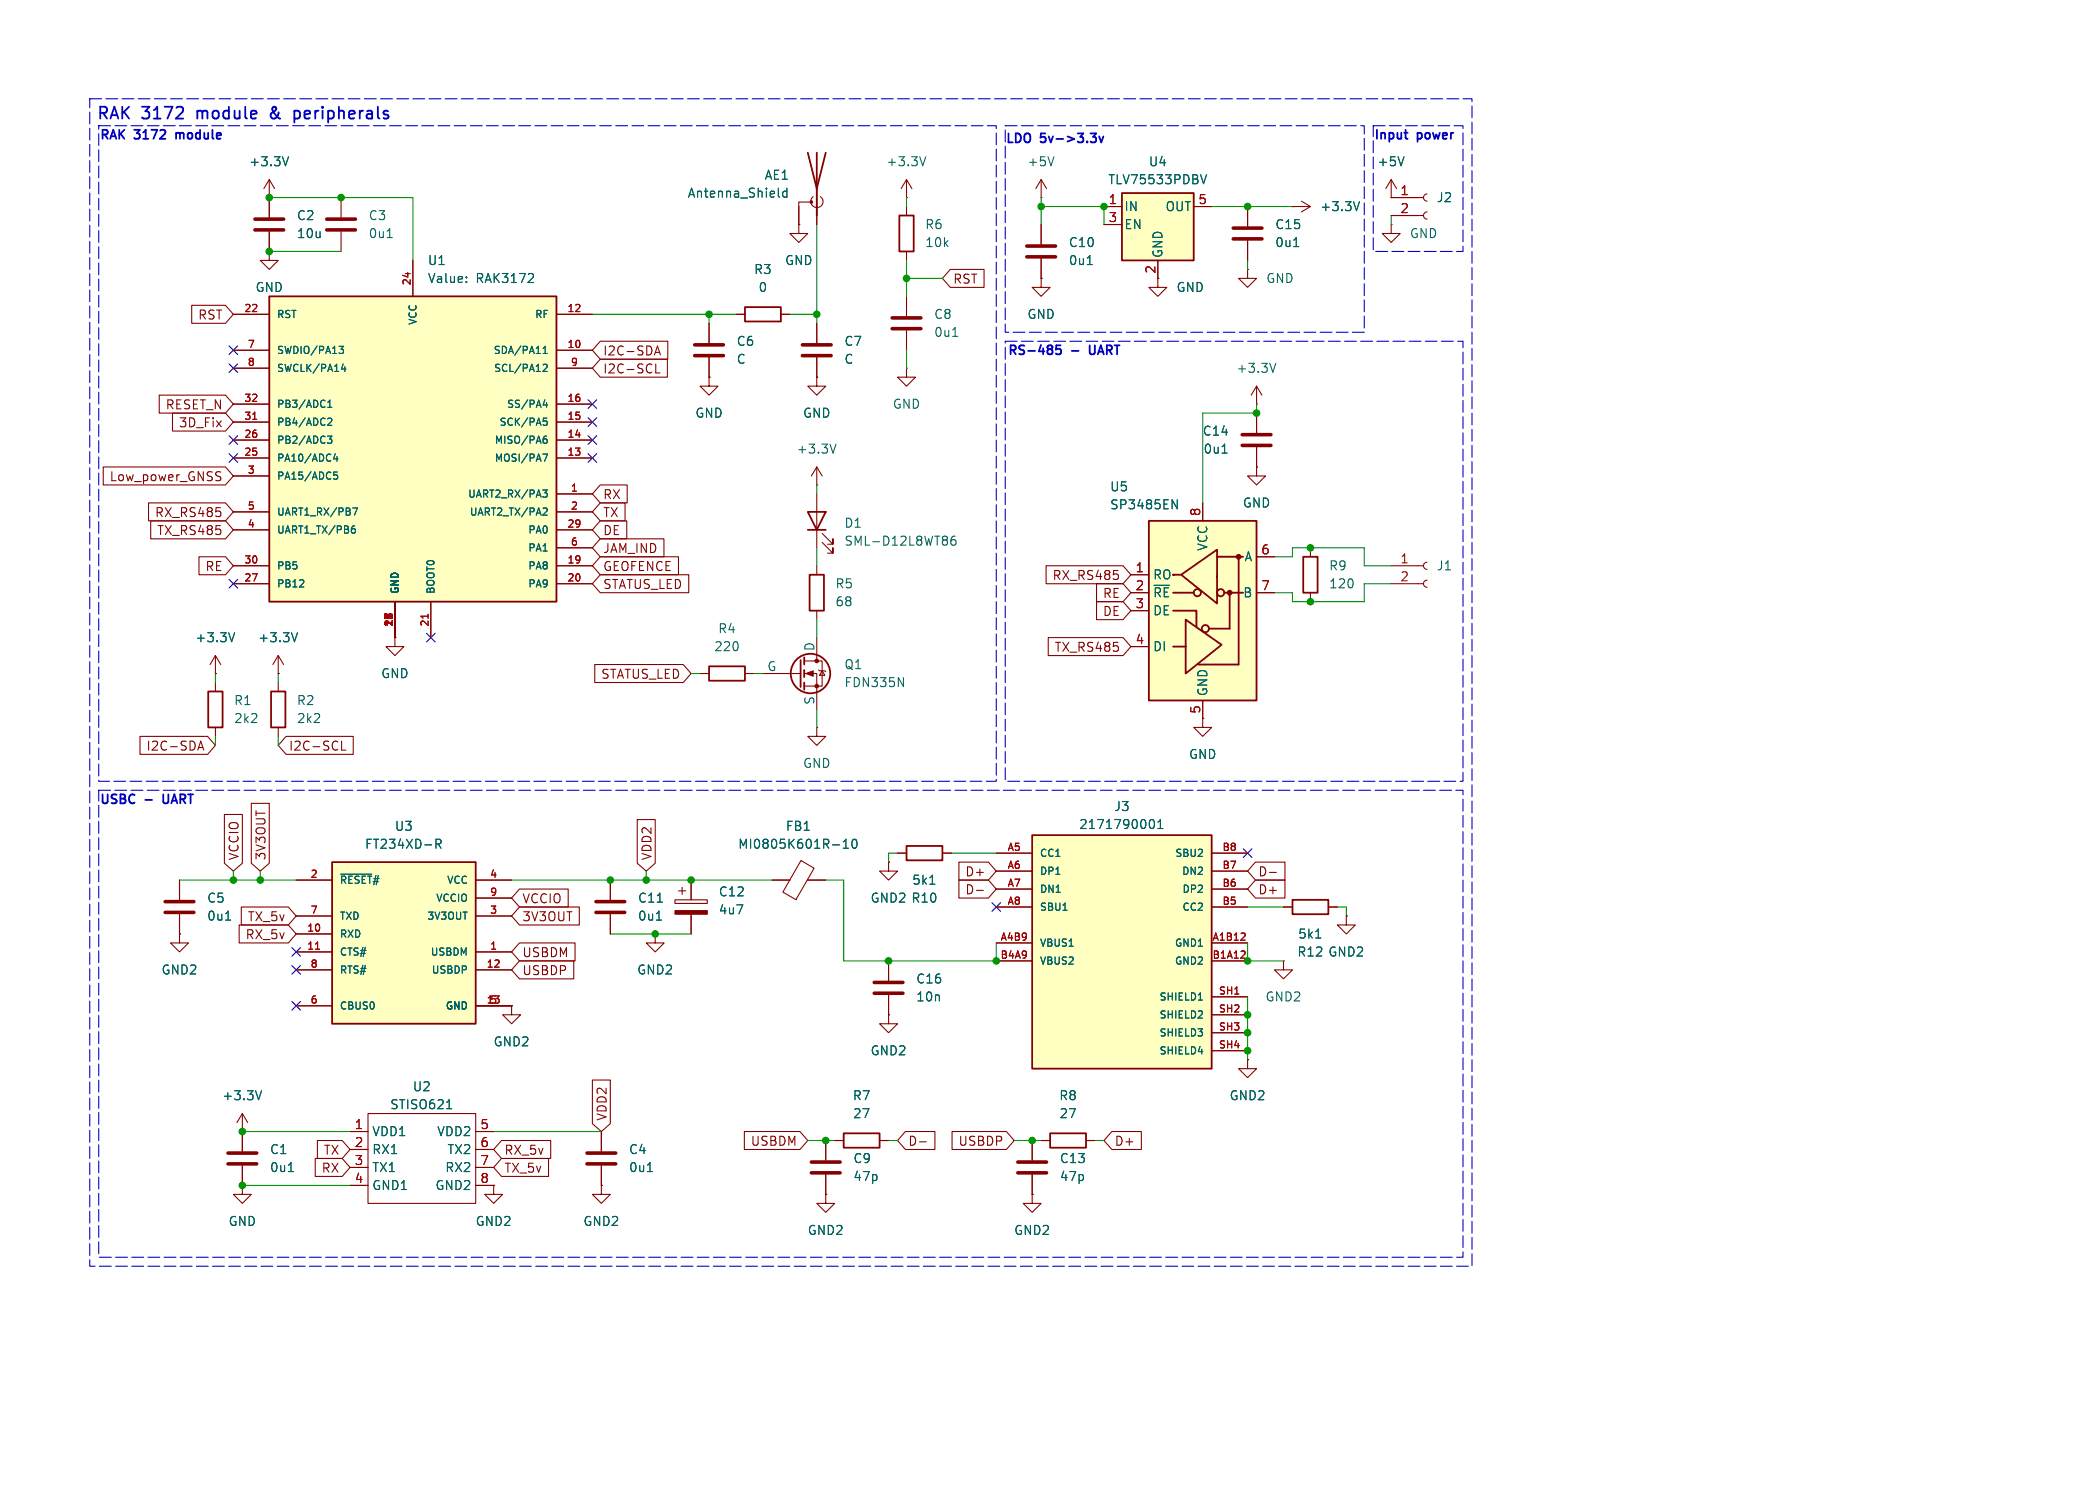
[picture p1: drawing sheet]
<svg xmlns="http://www.w3.org/2000/svg" width="297mm" height="210mm" viewBox="0 0 297 210" stroke-linecap="round" stroke-linejoin="round" font-family="sans-serif">
<g fill="none" stroke="#840000" stroke-width=".15">
<path d="M163.8 39.4v1.2h1.3l-1.3 1.3-1.2-1.3h1.2M176.5 38.1v1.3h1.3l-1.3 1.2-1.2-1.2h1.2M176.5 38.1h.1M176.5 29.2v2.8M176.5 34v2.8M182.9 29.2h.1M182.9 29.2h2.5M184.1 28.4l1.3 .8M185.4 29.2l-1.3 .8M196.8 27.9h.1M196.8 31.8v1.2h1.3l-1.3 1.3-1.2-1.3h1.2M196.8 31.8h.1"/>
<path d="M196.8 25.4l.8 1.3M196.8 25.4v2.5M196.8 25.4l-.7 1.3M196.8 30.5h4.6M196.8 27.9h4.6M201.9 30a.51 .51 0 0 0-.5 .5 .51 .51 0 0 0 .5 .5M201.9 27.4a.51 .51 0 0 0-.5 .5 .51 .51 0 0 0 .5 .5M95.5 127.3h4.6v.5h-4.6zM96 126h1M96.5 125.5v1M97.8 124.5v2.8M97.8 129.3v2.8"/>
<path d="M109.2 124.5h2.6M113.3 121.7l1.9 1.1-2.6 4.4-1.8-1zM114.2 124.5h2.6M125.7 121.9v1.3h1.3l-1.3 1.3-1.2-1.3h1.2M125.7 121.9h.1M116.8 161.3v2.8M116.8 166.1v2.8M118.1 161.3h1.3M124.5 161.3h1.2"/>
</g>
<path d="M174.5 33.8h4.1M174.5 32.3h4.1M114.8 165.9h4.1M114.8 164.3h4.1" fill="none" stroke="#840000" stroke-width=".51"/>
<path d="M183.1 34.9h.7M192.4 28.5l-.5 1.3M198.7 22.2l-.5 1.2M117.8 119.5h1M119.3 120h.8M119.3 119.1l.4-.4v1.3M120.7 118.8l.1-.1a.69 .69 0 0 1 .3 1.1l-.1 .2a.69 .69 0 0 1-.3-1.2z" fill="none" stroke="#006464" stroke-width=".15"/>
<path d="M95.5 128.8h4.6v.5h-4.6z" fill="#840000" stroke="#840000" stroke-width=".15"/>
<path d="M119.4 160.3h5.1v2h-5.1z" fill="none" stroke="#840000" stroke-width=".25"/>
<path d="M158.7 27.3h10.2v9.5h-10.2z" fill="#ffffc2"/>
<path d="M158.7 27.3h10.2v9.5h-10.2z" fill="none" stroke="#840000" stroke-width=".25"/>
<g fill="none" stroke="#840000" stroke-width=".15">
<path d="M147.3 39.4v1.2h1.3l-1.3 1.3-1.3-1.3h1.3M147.3 39.4h.1M147.3 27.9h.1M147.3 25.4l.8 1.3M147.3 25.4v2.5M147.3 31.8v2.7M147.3 36.6v2.8M147.3 25.4l-.7 1.3M156.2 29.2h2.5M156.2 31.8h2.5M163.8 36.8v2.6M168.9 29.2h2.5"/>
<path d="M177.8 58.4v2.8M177.8 66v1.3h1.3l-1.3 1.3-1.3-1.3h1.3M177.8 66h.1M177.8 63.2v2.8M115.6 102.9v1.2h1.2l-1.2 1.3-1.3-1.3h1.3M115.6 102.9h.1M92.7 132.1v1.3h1.3l-1.3 1.2-1.3-1.2h1.3M92.7 132.1h.1M125.7 135.9v2.8M125.7 143.5v1.3h1.3l-1.3 1.3-1.2-1.3h1.2M125.7 143.5h.1M125.7 140.7v2.8"/>
</g>
<path d="M149.1 22.2l-.4 1.2M153.8 37.4h.8M169.9 24.7l.4 1.3 .4-1.3M172.9 64.1h.7" fill="none" stroke="#006464" stroke-width=".15"/>
<path d="M145.3 36.3h4.1M145.3 34.8h4.1M175.8 63h4M175.8 61.5h4M123.7 138.9h4.1M123.7 140.5h4.1" fill="none" stroke="#840000" stroke-width=".51"/>
<path d="M162.6 73.7h15.2v25.4h-15.2z" fill="#ffffc2"/>
<g fill="none" stroke="#840000" stroke-width=".25">
<path d="M162.6 73.7h15.2v25.4h-15.2zM172.2 78.7h3.7M175.3 78.7v15.3h-5.8M184.4 78.7h2v5.1h-2zM166 86.4h3.3v2.2M166 83.8h2.9M166 91.4h1.6M166.1 81.3h-.1h1M167.1 81.3l5.1-3.6v7.6zM167.8 87.6l5 3.6-5 4.1zM173.2 83.8h2.7M174 83.8v5.1h-2.9"/>
<path d="M182.9 127.3h5.1v2h-5.1zM148.6 160.3h5.1v2h-5.1z"/>
<circle cx="169.4" cy="83.8" r=".51"/>
<circle cx="170.6" cy="88.9" r=".51"/>
<circle cx="172.7" cy="83.8" r=".51"/>
</g>
<g fill="#840000" stroke="#840000" stroke-width=".25">
<circle cx="174" cy="83.8" r=".28"/>
<circle cx="175.3" cy="78.7" r=".28"/>
</g>
<g fill="none" stroke="#840000" stroke-width=".15">
<path d="M177.8 57.2h.1M177.8 54.6l-.8 1.3M177.8 54.6v2.6M177.8 54.6l.8 1.3M170.2 71.1v2.6M177.8 78.7h2.5M185.4 77.5v1.2M201.9 79.5a.51 .51 0 0 0-.5 .5 .51 .51 0 0 0 .5 .5M160 81.3h2.6M160 83.8h2.6M160 86.4h2.6M160 91.4h2.6"/>
<path d="M170.2 99.1v2.5M177.8 83.8h2.5M185.4 83.8v1.3M196.8 82.6h4.6M196.8 80h4.6M201.9 82a.51 .51 0 0 0-.5 .6 .51 .51 0 0 0 .5 .5M170.2 101.6v1.3h1.2l-1.2 1.2-1.3-1.2h1.3M170.2 101.6h.1M25.4 132.1v1.3h1.3l-1.3 1.2-1.3-1.2h1.3M25.4 132.1h.1M25.4 124.5v2.8M25.4 129.3v2.8"/>
<path d="M181.6 128.3h1.3M188 128.3h1.2M69.8 167.6v1.3h1.3l-1.3 1.3-1.2-1.3h1.2M69.8 167.6h.1M85.1 167.6v1.3h1.3l-1.3 1.3-1.3-1.3h1.3M85.1 167.6h.1M85.1 160v2.8M85.1 164.8v2.8M147.3 161.3h1.3M153.7 161.3h1.2"/>
</g>
<path d="M180.5 51.4l-.4 1.2M165.9 70.7l.7 1.3v-1.3M31.9 130.1h.7M186.2 132.7h.7M91.6 165.7h.7" fill="none" stroke="#006464" stroke-width=".15"/>
<path d="M23.4 129h4M23.4 127.5h4M83.1 164.6h4M83.1 163.1h4" fill="none" stroke="#840000" stroke-width=".51"/>
<path d="M146 118.1h25.4v33h-25.4z" fill="#ffffc2"/>
<path d="M114.3 72.4h2.5l-1.2 2.5zM114.3 74.9h2.5M146 118.1h25.4v33h-25.4z" fill="none" stroke="#840000" stroke-width=".25"/>
<g fill="none" stroke="#840000" stroke-width=".15">
<path d="M128.3 52.1v1.2h1.2l-1.2 1.3-1.3-1.3h1.3M128.3 52.1h.1M115.6 69.9v7.6M116.3 76.7l1.6 1.5v-.7v.7h-.8M116.3 75.4l1.6 1.6v-.8v.8h-.8M141 133.4h5M141 120.7h5M141 123.2h5M141 125.7h5M141 128.3h5M141 135.9h5M171.4 133.4h5.1"/>
<path d="M171.4 120.7h5.1M171.4 123.2h5.1M171.4 125.7h5.1M171.4 128.3h5.1M171.4 135.9h5.1M181.6 135.9v1.3h1.3l-1.3 1.2-1.3-1.2h1.3M181.6 135.9h.1M171.4 141h5.1M171.4 143.5h5.1M171.4 146.1h5.1M171.4 148.6h5.1M146 161.3v2.8"/>
<path d="M146 166.1v2.8"/>
</g>
<path d="M176.1 132l.1 .1-.1 .3-.5 .6h.6M176.1 134.5l.1 .2-.1 .2-.5 .6h.6" fill="none" stroke="#a90000" stroke-width=".15"/>
<path d="M135.2 75.8a.5 .5 0 0 0-.7 .6v.5l.2 .1 .3 .1 .2-.1 .1-.4-.1-.2-.4-.1-.3 .3M162.7 116.1l.2-.2a.69 .69 0 0 1 .3 1.1l-.3 .2-.2-.3M163.8 117.2h.8M163.8 116.3l.4-.4v1.3M150.4 128.7h.6M169.6 141.4h.5" fill="none" stroke="#006464" stroke-width=".15"/>
<path d="M144 165.9h4.1M144 164.3h4.1" fill="none" stroke="#840000" stroke-width=".51"/>
<path d="M47 121.9h20.3v22.9h-20.3z" fill="#ffffc2"/>
<g fill="none" stroke="#840000" stroke-width=".25">
<path d="M114.3 21.6l1.3 5.1 1.2-5.1M115.6 21.6v8.9M127.3 30.5h2v5.1h-2zM105.4 43.4h5.1v2.1h-5.1zM29.5 97.8h2v5.1h-2zM38.4 97.8h2v5.1h-2zM100.3 94.2h5.1v2.1h-5.1zM113.3 93.3v3.9M113.8 93v1M113.8 94.7v1.1M113.8 96.5v1M114.6 81.3h2v5.1h-2z"/>
<path d="M47 121.9h20.3v22.9h-20.3z"/>
<circle cx="114.7" cy="95.2" r="2.79"/>
</g>
<g fill="none" stroke="#840000" stroke-width=".15">
<path d="M38.1 27.9h.1M38.1 35.6v1.2h1.3l-1.3 1.3-1.3-1.3h1.3M38.1 35.6h.1M38.1 25.4l-.8 1.3M38.1 25.4v5.3M38.1 32.8v2.8M38.1 25.4l.8 1.3M48.3 27.9v2.8M48.3 32.8v2.8M113 31.8v1.2h-1.2l1.2 1.3 1.3-1.3h-1.3M113 31.8h.1M114.8 28.6h-1.8v3.2"/>
<path d="M115.1 27.8a.85 .85 0 0 0-.2 1.3 .85 .85 0 0 0 1.3 0 .85 .85 0 0 0-.1-1.3M115.6 26.7v5.1M128.3 27.9h.1M128.3 25.4v2.5M128.3 29.2v1.3M128.3 35.6v1.2M128.3 25.4l-.8 1.3M128.3 25.4l.7 1.3M100.3 53.3v1.3h1.3l-1.3 1.3-1.2-1.3h1.2M100.3 53.3h.1M100.3 45.7v2.8M100.3 50.5v2.8"/>
<path d="M104.1 44.5h1.3M110.5 44.5h1.3M115.6 53.3v1.3h1.2l-1.2 1.3-1.3-1.3h1.3M115.6 53.3h.1M115.6 45.7v2.8M115.6 50.5v2.8M128.3 41.9v2.8M128.3 46.7v2.8M115.6 68.6h.1M115.6 66l-.8 1.3M115.6 66v2.6M115.6 66l.7 1.3"/>
<path d="M30.5 95.3h.1M30.5 92.7v2.6M30.5 96.5v1.3M30.5 92.7l-.8 1.3M30.5 92.7l.7 1.3M39.4 95.3h.1M39.4 92.7v2.6M39.4 96.5v1.3M39.4 92.7l-.8 1.3M39.4 92.7l.7 1.3M55.9 90.2v1.2h1.2l-1.2 1.3-1.3-1.3h1.3M55.9 90.2h.1"/>
<path d="M99.1 95.3h1.2M105.4 95.3h1.3M107.9 95.3h5.4M113.8 95.3h1.8v5M113.8 93.5h2.5v3.5h-2.5M115.6 80v1.3M115.6 86.4v1.2M115.6 90.2v3.3M115.8 94.7l.2 .2h.7l.1 .1M116.3 94.9l.4 .6h-.7zM30.5 102.9v1.2M39.4 102.9v1.2"/>
<path d="M41.9 134.6h5.1M41.9 132.1h5.1M41.9 137.2h5.1M41.9 124.5h5.1M41.9 129.5h5.1M67.3 134.6h5.1M67.3 137.2h5.1M67.3 124.5h5.1M67.3 129.5h5.1M67.3 127h5.1M34.3 157.5v5.3M34.3 157.5l-.8 1.3"/>
<path d="M34.3 157.5l.8 1.3M41.9 142.2h5.1M52.1 157.5h15.2v12.7h-15.2zM67.3 142.2h5.1M72.4 142.2v1.3h1.3l-1.3 1.3-1.3-1.3h1.3M72.4 142.2h.1M176.5 149.9v1.2h1.3l-1.3 1.3-1.2-1.3h1.2M176.5 149.9h.1M34.3 167.6v1.3h1.3l-1.3 1.3-1.3-1.3h1.3M34.3 167.6h.1M34.3 160h.1M34.3 164.8v2.8"/>
<path d="M49.5 160h2.6M49.5 162.6h2.6M49.5 165.1h2.6M49.5 167.6h2.6M67.3 160h2.5M67.3 162.6h2.5M67.3 165.1h2.5M67.3 167.6h2.5"/>
</g>
<path d="M44.6 134.2h.6" fill="none" stroke="#a90000" stroke-width=".15"/>
<g fill="none" stroke="#006464" stroke-width=".15">
<path d="M40.8 22.2l-.4 1.2M54.8 33.6h.7M110.2 27.8l.1 .1M111.3 26.6v1.3M111.3 27.1l-.3-.1-.3 .3v.3l.2 .2h.4M131 22.2l-.4 1.2M134.8 47.6h.7M118.3 62.8l-.4 1.3M33.2 89.5l-.4 1.2M42.1 89.5l-.4 1.2M127.1 95.8l.7 1.3v-1.3M61.7 119.4l.6-.1 .1-.2v-.3l-.2-.1h-.5v1.3"/>
<path d="M62 119.4l.4 .6M48.2 123.6h4.4M37 154.2l-.4 1.3M63.2 156.8h.7M40.8 165.7h.7"/>
</g>
<path d="M36.1 32.5h4M36.1 31h4M46.2 32.5h4.1M46.2 31h4.1M98.3 50.3h4.1M98.3 48.8h4.1M113.5 50.3h4.1M113.5 48.8h4.1M126.2 46.5h4.1M126.2 45h4.1M32.3 164.6h4M32.3 163.1h4" fill="none" stroke="#840000" stroke-width=".51"/>
<g fill="#840000" stroke="#840000" stroke-width=".15">
<path d="M114 95.3l1.1-.4v.7z"/>
<circle cx="115.6" cy="97" r=".25"/>
<circle cx="115.6" cy="93.5" r=".25"/>
<circle cx="114.8" cy="28.6" r=".18"/>
</g>
<path d="M38.1 41.9h40.6v43.2h-40.6z" fill="#ffffc2"/>
<path d="M38.1 41.9h40.6v43.2h-40.6zM128.3 119.6h5v2.1h-5z" fill="none" stroke="#840000" stroke-width=".25"/>
<g fill="none" stroke="#840000" stroke-width=".15">
<path d="M38.1 35.6h.1M38.1 27.9h.1M38.1 27.9v2.8M38.1 32.8v2.8M58.4 36.8v5.1M113 31.8h.1M113 29.2v2.6M115.6 29.2v2.6M134.5 38.1h4.7v2.5h-4.7l-1.2-1.2zM147.3 39.4h.1M147.3 31.8v2.7M147.3 36.6v2.8"/>
<path d="M156.2 29.2h2.5M156.2 31.8h2.5M163.8 36.8v2.6M168.9 29.2h2.5M176.5 29.2v2.8M176.5 34v2.8M182.9 29.2h.1M196.8 27.9h.1M196.8 27.9h3.9M196.8 30.5h3.9M22.5 55.9h9.4l1.1 1.3-1.1 1.2h-9.4zM24.4 58.4h7.5l1.1 1.3-1.1 1.3h-7.5z"/>
<path d="M27.1 43.2h4.8l1.1 1.3-1.1 1.2h-4.8zM33 49.5h5.1M33 44.5h5.1M33 59.7h5.1M33 57.2h5.1M33 52.1h5.1M78.7 49.5h5.1M78.7 44.5h5.1M78.7 59.7h5.1M78.7 57.2h5.1M78.7 52.1h5.1M84.9 48.3h9.6v2.5h-9.6l-1.1-1.3z"/>
<path d="M84.9 50.8h9.5v2.5h-9.5l-1.1-1.2zM92.6 50.2l.4-1.3 .5 1.3M92.7 49.8h.6M92.8 51.5v1.2h.6M100.3 53.3h.1M100.3 45.7v2.8M100.3 50.5v2.8M104.1 44.5h1.3M110.5 44.5h1.3M115.6 53.3h.1M115.6 45.7v2.8M115.6 50.5v2.8"/>
<path d="M177.8 58.4v2.8M14.6 66h17.3l1.1 1.3-1.1 1.3h-17.3zM21 71.1h10.9l1.1 1.3-1.1 1.3h-10.9zM21.3 73.7h10.6l1.1 1.2-1.1 1.3h-10.6zM28.2 78.7h3.7l1.1 1.3-1.1 1.3h-3.7zM30.8 67.3l.3 .1 .1 .3-.2 .3h-.3M30.8 66.7l.4 .1M31.2 72.4v.5M33 64.8h5.1M33 62.2h5.1M33 72.4h5.1M33 74.9h5.1"/>
<path d="M33 67.3h5.1M78.7 69.9h5.1M78.7 64.8h5.1M78.7 62.2h5.1M78.7 72.4h5.1M78.7 74.9h5.1M78.7 77.5h5.1M84.9 76.2h9v2.5h-9l-1.1-1.2zM84.9 78.7h11.1v2.6h-11.1l-1.1-1.3zM84.9 71.1h3.5v2.6h-3.5l-1.1-1.3zM84.9 68.6h3.8v2.5h-3.8l-1.1-1.2zM84.9 73.7h3.8v2.5h-3.8l-1.1-1.3z"/>
<path d="M170.2 71.1v2.6M177.8 66h.1M177.8 78.7h2.5M177.8 63.2v2.8M30.5 95.3h.1M33 80h5.1M33 82.6h5.1M39.4 95.3h.1M55.9 90.2h.1M55.9 85.1v5.1M61 85.1v5.1M78.7 80h5.1"/>
<path d="M78.7 82.6h5.1M84.2 94h12.5l1.1 1.3-1.1 1.2h-12.5zM84.9 81.3h12.6v2.5h-12.6l-1.1-1.2zM148 80h10.9l1.1 1.3-1.1 1.3h-10.9zM148.3 90.2h10.6l1.1 1.2-1.1 1.3h-10.6zM155.2 82.5h3.7l1.1 1.3-1.1 1.3h-3.7zM155.2 85.1h3.7l1.1 1.3-1.1 1.2h-3.7zM158.2 81.3v.5M160 81.3h2.6M160 83.8h2.6M160 86.4h2.6M160 91.4h2.6"/>
<path d="M170.2 99.1v2.5M177.8 83.8h2.5M19.8 104.1h9.6l1.1 1.3-1.1 1.3h-9.6zM28 106.1l.4-1.3 .4 1.3M28.1 105.7h.6M31.7 115.2h2.6v6.9l-1.3 1.1-1.3-1.1zM35.6 113.6h2.5v8.5l-1.3 1.1-1.2-1.1zM40.5 104.1h9.5v2.6h-9.5l-1.1-1.3zM48.3 104.8v1.3h.6M90.2 115.9h2.5v6.2l-1.3 1.1-1.2-1.1zM170.2 101.6h.1M25.4 132.1h.1"/>
<path d="M25.4 124.5v2.8M25.4 129.3v2.8M33.8 130.8h7l1.1 1.3-1.1 1.3h-7zM34.1 128.3h6.7l1.1 1.2-1.1 1.3h-6.7zM41.9 124.5h5.1M41.9 134.6h5.1M41.9 132.1h5.1M41.9 137.2h5.1M41.9 129.5h5.1M67.3 124.5h5.1M67.3 134.6h5.1M67.3 137.2h5.1"/>
<path d="M67.3 129.5h5.1M67.3 127h5.1M73.5 133.3h7.9v2.6h-7.9l-1.1-1.3zM73.5 125.7h6.9v2.6h-6.9l-1.1-1.3zM73.5 135.9h7.7v2.5h-7.7l-1.1-1.2zM73.5 128.3h8.5v2.5h-8.5l-1.1-1.3zM86.4 124.5v2.8M86.4 129.3v2.8M92.7 132.1h.1M97.8 124.5v2.8M97.8 129.3v2.8M109.2 124.5h2.6"/>
<path d="M114.3 124.5h2.5M125.7 121.9h.1M125.7 135.9v2.8M127 120.7h1.3M133.3 120.7h1.3M135.7 124.5h4.2l1.1 1.2-1.1 1.3h-4.2zM135.7 121.9h4.2l1.1 1.3-1.1 1.3h-4.2zM138.2 125.9h.9M141 120.7h5M141 133.4h5M141 123.2h5M141 125.7h5"/>
<path d="M141 128.3h5M141 135.9h5M171.4 120.7h5.1M171.4 133.4h5.1M171.4 123.2h5.1M171.4 125.7h5.1M171.4 128.3h5.1M171.4 135.9h5.1M177.6 124.5h4.2v2.5h-4.2l-1.1-1.3zM177.6 121.9h4.2v2.6h-4.2l-1.1-1.3zM179.6 123.4h1M181.6 128.3h1.3"/>
<path d="M188 128.3h1.2M190.5 129.5v1.3h1.3l-1.3 1.3-1.3-1.3h1.3M190.5 129.5h.1M41.9 142.2h5.1M67.3 142.2h5.1M72.4 142.2h.1M83.8 152.7h2.6v6.2l-1.3 1.1-1.3-1.1zM125.7 143.5h.1M125.7 140.7v2.8M171.4 141h5.1M171.4 143.5h5.1M171.4 146.1h5.1"/>
<path d="M171.4 148.6h5.1M176.5 149.9h.1M34.3 167.6h.1M34.3 160h.1M34.3 160v2.8M34.3 164.8v2.8M44.6 163.8h3.8l1.1 1.3-1.1 1.3h-3.8zM44.9 161.3h3.5l1.1 1.3-1.1 1.2h-3.5zM49.5 160h2.6M49.5 162.6h2.6M49.5 165.1h2.6M49.5 167.6h2.6"/>
<path d="M67.3 160h2.5M67.3 162.6h2.5M67.3 165.1h2.5M67.3 167.6h2.5M69.8 167.6h.1M71 161.3h6.9v2.5h-6.9l-1.2-1.2zM71 163.8h6.6v2.6h-6.6l-1.2-1.3zM85.1 167.6h.1M85.1 160v2.8M85.1 164.8v2.8M105.3 160h7.9l1.1 1.3-1.1 1.3h-7.9zM116.8 168.9v1.3h1.3l-1.3 1.3-1.2-1.3h1.2"/>
<path d="M116.8 168.9h.1M116.8 161.3v2.8M116.8 166.1v2.8M118.1 161.3h1.3M124.5 161.3h1.2M128.1 160h4.2v2.6h-4.2l-1.1-1.3zM130.1 161.5h1M134.7 160h7.7l1.1 1.3-1.1 1.3h-7.7zM146 168.9v1.3h1.3l-1.3 1.3-1.2-1.3h1.2M146 168.9h.1M146 161.3v2.8M146 166.1v2.8"/>
<path d="M147.3 161.3h1.3M153.7 161.3h1.2M157.3 160h4.2v2.6h-4.2l-1.1-1.3z"/>
</g>
<g fill="none" stroke="#006464" stroke-width=".15">
<path d="M40.8 22.2l-.4 1.2M66 39.8v.1M66 39.2v.1M74.7 39.9h.8M75.4 38.8v.4M110.2 27.8l.1 .1M111.3 26.6v1.3M111.3 27.1l-.3-.1-.3 .3v.3l.2 .2h.4M153.8 37.4h.8M169.9 24.7l.4 1.3 .4-1.3M183.1 34.9h.7M192.4 28.5l-.5 1.3"/>
<path d="M198.7 22.2l-.5 1.2M46.4 59.2l.4-.1 .2 .3-.7 .8h.7M46.4 57.6h.6M46.4 56.9l.3-.3v1M48 49h.6l-.3 .4 .3 .1v.3l-.2 .2h-.3M48.6 51.5l-.3 .7h.6M48.8 51.9v.6M76.8 51.6l.4-.1 .2 .3-.6 .7h.6M76.8 50h.6M76.8 49.3l.3-.3v1M76.9 59.6l.3-.1 .2 .2-.1 .4h-.4M76.9 59.1h.5"/>
<path d="M77.1 56.5l-.3 .8h.7M77.3 56.9v.7M46.3 61.7h.7l-.4 .4 .3 .1v.4l-.1 .1-.4-.1M47.4 64.2l-.2 .7h.6M47.7 64.6v.6M47.7 66.8h-.5v.4l.1-.1 .4 .1 .1 .1-.1 .4-.1 .1-.4-.1M49.8 74.8h.3l.2 .2-.1 .3h-.4M49.9 71.8h.7l-.4 1.1M50.2 74.4h-.3l-.1 .2M76.8 69.3h.6l-.3 .4 .3 .1v.3l-.2 .2h-.3M76.8 64.2h.7l-.5 1M76.9 62.1h.3l.2 .2-.1 .3h-.4"/>
<path d="M77 71.8l.3 .1 .1 .2-.6 .8h.6M77.3 61.7l-.3 .1M165.9 70.7l.7 1.3v-1.3M172.9 64.1h.7M33.2 89.5l-.4 1.2M42.1 89.5l-.4 1.2M61.7 119.4l.6-.1 .1-.2v-.3l-.2-.1h-.5v1.3M62 119.4l.4 .6M117.8 119.5h1M119.3 120h.8M119.3 119.1l.4-.4v1.3M120.7 118.8l.1-.1a.69 .69 0 0 1 .3 1.1l-.1 .2a.69 .69 0 0 1-.3-1.2z"/>
<path d="M162.7 116.1l.2-.2a.69 .69 0 0 1 .3 1.1l-.3 .2-.2-.3M163.8 117.2h.8M163.8 116.3l.4-.4v1.3M31.9 130.1h.7M48.2 123.6h4.4M92.9 130.1h.7M93 127.6h.7M131.6 125h.7M150.4 128.7h.6M186.2 132.7h.7M37 154.2l-.4 1.3M63.2 156.8h.7"/>
<path d="M169.6 141.4h.5M40.8 165.7h.7M91.6 165.7h.7"/>
</g>
<path d="M35.8 59.3h.5M60.6 86.9v.5M44.6 134.2h.6M176.1 132l.1 .1-.1 .3-.5 .6h.6M176.1 134.5l.1 .2-.1 .2-.5 .6h.6" fill="none" stroke="#a90000" stroke-width=".15"/>
<path d="M84.3 129h4.1M84.3 127.5h4.1" fill="none" stroke="#840000" stroke-width=".51"/>
<path d="M41.6 15.7v1.6M41.6 16.7l.5 .1M42.1 15.7h-.5M154.3 18.9h.8l-.4 .4M154.9 19.3l.2 .3v.3l-.2 .2M155.5 19.3l.3 .8 .3-.8M198.7 18.8h.5M199.1 19.6h.1M150.1 48.8h-.6l-.1 .6 .2-.1 .4 .1 .1 .2v.4l-.2 .1h-.3l-.2-.1" fill="none" stroke="#0000c2" stroke-width=".25"/>
<path d="M12.7 14h195.6v165.1h-195.6zM14 17.8h127v92.7h-127zM142.2 17.8h50.8v29.2h-50.8zM194.3 17.8h12.7v17.8h-12.7zM142.2 48.3h64.8v62.2h-64.8zM14 111.8h193v66h-193z" fill="none" stroke="#0000c2" stroke-width=".15" stroke-dasharray="1.7 .6"/>
<g fill="none" stroke="#009600" stroke-width=".15">
<path d="M38.1 35.6h10.2M38.1 27.9h20.3v8.9M115.6 31.8v13.9M128.3 27.9v1.3M128.3 36.8v5.1M128.3 39.4h5M147.3 29.2h8.9v2.6M147.3 27.9v3.9M171.4 29.2h11.5M176.5 36.8v1.3M196.8 30.5v1.3M83.8 44.5h20.3"/>
<path d="M100.3 44.5v1.2M111.8 44.5h3.8M128.3 49.5v2.6M177.8 57.2v1.2h-7.6v12.7M115.6 68.6v1.3M115.6 77.5v2.5M180.3 78.7h2.6v-1.2h10.1v2.5h3.8M30.5 95.3v1.2M39.4 95.3v1.2M97.8 95.3h1.3M106.7 95.3h1.2M115.6 87.6v2.6"/>
<path d="M196.8 82.6h-3.8v2.5h-10.1v-1.3h-2.6M30.5 104.1v1.3M39.4 104.1v1.3M115.6 100.3v2.6M25.4 124.5h16.5M33 123.2v1.3M36.8 123.2v1.3M72.4 124.5h36.8M86.4 132.1h11.4M91.4 123.2v1.3M116.8 124.5h2.6v11.4h21.6v-2.5M127 120.7h-1.3v1.2"/>
<path d="M134.6 120.7h6.4M176.5 133.4v2.5h5.1M176.5 128.3h5.1M189.2 128.3h1.3v1.2M176.5 141v8.9M34.3 167.6h15.2M34.3 160h15.2M69.8 160h15.3M114.3 161.3h3.8M125.7 161.3h1.3M143.5 161.3h3.8M154.9 161.3h1.3"/>
</g>
<g fill="none" stroke="#000084" stroke-width=".15">
<path d="M32.4 48.9l1.2 1.2M32.4 51.5l1.2 1.2M33.6 48.9l-1.2 1.2M33.6 51.5l-1.2 1.2M83.2 56.5l1.2 1.3M83.2 59.1l1.2 1.2M84.4 56.5l-1.2 1.3M84.4 59.1l-1.2 1.2M32.4 64.2l1.2 1.2M32.4 61.6l1.2 1.2M33.6 64.2l-1.2 1.2M33.6 61.6l-1.2 1.2"/>
<path d="M83.2 64.2l1.2 1.2M83.2 61.6l1.2 1.2M84.4 64.2l-1.2 1.2M84.4 61.6l-1.2 1.2M32.4 81.9l1.2 1.3M33.6 81.9l-1.2 1.3M60.4 89.6l1.2 1.2M61.6 89.6l-1.2 1.2M41.3 136.6l1.2 1.2M41.3 134l1.2 1.2M42.5 136.6l-1.2 1.2M42.5 134l-1.2 1.2"/>
<path d="M140.4 127.7l1.2 1.2M141.6 127.7l-1.2 1.2M175.9 120l1.2 1.3M177.1 120l-1.2 1.3M41.3 141.6l1.2 1.2M42.5 141.6l-1.2 1.2"/>
</g>
<g fill="#009600" stroke="#009600" stroke-width=".15">
<circle cx="92.7" cy="132.1" r=".46"/>
<circle cx="116.8" cy="161.3" r=".46"/>
<circle cx="97.8" cy="124.5" r=".46"/>
<circle cx="86.4" cy="124.5" r=".46"/>
<circle cx="91.4" cy="124.5" r=".46"/>
<circle cx="125.7" cy="135.9" r=".46"/>
<circle cx="33" cy="124.5" r=".46"/>
<circle cx="34.3" cy="160" r=".46"/>
<circle cx="34.3" cy="167.6" r=".46"/>
<circle cx="38.1" cy="35.6" r=".46"/>
<circle cx="38.1" cy="27.9" r=".46"/>
<circle cx="36.8" cy="124.5" r=".46"/>
<circle cx="115.6" cy="44.5" r=".46"/>
<circle cx="147.3" cy="29.2" r=".46"/>
<circle cx="128.3" cy="39.4" r=".46"/>
<circle cx="176.5" cy="135.9" r=".46"/>
<circle cx="176.5" cy="143.5" r=".46"/>
<circle cx="176.5" cy="148.6" r=".46"/>
<circle cx="176.5" cy="146.1" r=".46"/>
<circle cx="141" cy="135.9" r=".46"/>
<circle cx="146" cy="161.3" r=".46"/>
<circle cx="185.4" cy="85.1" r=".46"/>
<circle cx="177.8" cy="58.4" r=".46"/>
<circle cx="185.4" cy="77.5" r=".46"/>
<circle cx="48.3" cy="27.9" r=".46"/>
<circle cx="100.3" cy="44.5" r=".46"/>
<circle cx="156.2" cy="29.2" r=".46"/>
<circle cx="176.5" cy="29.2" r=".46"/>
</g>
<g font-size="2.3" fill="#0000c2">
<text x="13.6" y="17.2">RAK 3172</text>
<text x="28.2" y="17.2">module</text>
<text x="39" y="17.2">&amp;</text>
<text x="42.7" y="17.2">peripherals</text>
</g>
<g font-size="1.8" fill="#0000c2">
<text x="14" y="20.1">RAK</text>
<text x="19.1" y="20.1">3172</text>
<text x="25.4" y="20.1">module</text>
<text x="142.1" y="20.6">LDO</text>
<text x="147.2" y="20.6">5v-&gt;3.3v</text>
<text x="194.3" y="20.1">Input</text>
<text x="200.5" y="20.1">power</text>
<text x="142.4" y="50.6">RS-485</text>
<text x="151.6" y="50.6">-</text>
<text x="154.6" y="50.6">UART</text>
<text x="14" y="114.1">USBC</text>
<text x="20.5" y="114.1">-</text>
<text x="23.6" y="114.1">UART</text>
</g>
<g font-size="1.8" fill="#006464">
<text x="35.2" y="23.7">+3.3V</text>
<text x="125.3" y="23.7">+3.3V</text>
<text x="145.3" y="23.7">+5V</text>
<text x="162.5" y="23.7">U4</text>
<text x="194.8" y="23.7">+5V</text>
<text x="97.2" y="28.2">Antenna_Shield</text>
<text x="108.1" y="25.6">AE1</text>
<text x="156.7" y="26.3">TLV75533PDBV</text>
<text x="203.2" y="28.8">J2</text>
<text x="41.9" y="31.3">C2</text>
<text x="41.9" y="33.9">10u</text>
<text x="52.1" y="31.3">C3</text>
<text x="52.1" y="33.9">0u1</text>
<text x="130.8" y="32.6">R6</text>
<text x="130.8" y="35.2">10k</text>
<text x="151.1" y="35.2">C10</text>
<text x="159" y="30.1">IN</text>
<text x="159" y="32.6">EN</text>
<text x="164.8" y="30.1">OUT</text>
<text x="180.3" y="32.6">C15</text>
<text x="180.3" y="35.2">0u1</text>
<text x="186.7" y="30.1">+3.3V</text>
<text x="199.4" y="33.9">GND</text>
<text x="36.1" y="41.5">GND</text>
<text x="60.4" y="37.7">U1</text>
<text x="60.4" y="40.2">Value:</text>
<text x="67.4" y="40.2">RAK3172</text>
<text x="106.6" y="39">R3</text>
<text x="107.2" y="41.5">0</text>
<text x="111" y="37.7">GND</text>
<text x="151.1" y="37.7">0u1</text>
<text x="164.7" y="36.6" transform="rotate(-90 164.7 36.6)">GND</text>
<text x="166.4" y="41.5">GND</text>
<text x="179.1" y="40.2">GND</text>
<text x="132.1" y="45.3">C8</text>
<text x="132.1" y="47.9">0u1</text>
<text x="145.3" y="45.3">GND</text>
<text x="104.1" y="49.1">C6</text>
<text x="104.1" y="51.7">C</text>
<text x="119.4" y="49.1">C7</text>
<text x="119.4" y="51.7">C</text>
<text x="174.9" y="52.9">+3.3V</text>
<text x="98.3" y="59.3">GND</text>
<text x="113.5" y="59.3">GND</text>
<text x="126.2" y="58">GND</text>
<text x="112.6" y="64.4">+3.3V</text>
<text x="170.1" y="61.8">C14</text>
<text x="170.2" y="64.4">0u1</text>
<text x="157" y="69.7">U5</text>
<text x="175.8" y="72">GND</text>
<text x="119.4" y="74.8">D1</text>
<text x="119.4" y="77.4">SML-D12L8WT86</text>
<text x="157" y="72.2">SP3485EN</text>
<text x="171" y="78" transform="rotate(-90 171 78)">VCC</text>
<text x="118.1" y="83.4">R5</text>
<text x="163.1" y="82.1">RO</text>
<text x="176" y="79.6">A</text>
<text x="188" y="80.9">R9</text>
<text x="188" y="83.4">120</text>
<text x="203.2" y="80.9">J1</text>
<text x="101.5" y="89.8">R4</text>
<text x="118.1" y="86">68</text>
<text x="163.1" y="84.7">~{RE}</text>
<text x="163.1" y="87.2">DE</text>
<text x="175.8" y="84.7">B</text>
<text x="27.5" y="91">+3.3V</text>
<text x="36.4" y="91">+3.3V</text>
<text x="101" y="92.3">220</text>
<text x="108.5" y="95">G</text>
<text x="115.3" y="92.2" transform="rotate(-90 115.3 92.2)">D</text>
<text x="119.4" y="94.8">Q1</text>
<text x="163.1" y="92.3">DI</text>
<text x="33" y="99.9">R1</text>
<text x="41.9" y="99.9">R2</text>
<text x="53.8" y="96.1">GND</text>
<text x="115.3" y="99.8" transform="rotate(-90 115.3 99.8)">S</text>
<text x="119.4" y="97.4">FDN335N</text>
<text x="171" y="98.6" transform="rotate(-90 171 98.6)">GND</text>
<text x="33" y="102.5">2k2</text>
<text x="41.9" y="102.5">2k2</text>
<text x="168.1" y="107.5">GND</text>
<text x="113.5" y="108.8">GND</text>
<text x="55.8" y="117.7">U3</text>
<text x="111.1" y="117.7">FB1</text>
<text x="152.6" y="117.4">2171790001</text>
<text x="157.6" y="114.9">J3</text>
<text x="51.5" y="120.2">FT234XD-R</text>
<text x="104.4" y="120.2">MI0805K601R-10</text>
<text x="129" y="125.3">5k1</text>
<text x="29.2" y="127.9">C5</text>
<text x="29.2" y="130.4">0u1</text>
<text x="90.2" y="127.9">C11</text>
<text x="90.2" y="130.4">0u1</text>
<text x="101.6" y="127">C12</text>
<text x="101.6" y="129.5">4u7</text>
<text x="123.1" y="127.9">GND2 R10</text>
<text x="183.5" y="135.5">R12 GND2</text>
<text x="183.6" y="132.9">5k1</text>
<text x="22.8" y="138">GND2</text>
<text x="90.1" y="138">GND2</text>
<text x="129.5" y="139.3">C16</text>
<text x="129.5" y="141.8">10n</text>
<text x="179" y="141.8">GND2</text>
<text x="69.7" y="148.2">GND2</text>
<text x="123.1" y="149.5">GND2</text>
<text x="31.3" y="155.8">+3.3V</text>
<text x="58.3" y="154.5">U2</text>
<text x="120.6" y="155.8">R7</text>
<text x="149.8" y="155.8">R8</text>
<text x="173.9" y="155.8">GND2</text>
<text x="52.6" y="160.9">VDD1</text>
<text x="55.1" y="157.1">STISO621</text>
<text x="61.8" y="160.9">VDD2</text>
<text x="120.6" y="158.3">27</text>
<text x="149.8" y="158.3">27</text>
<text x="38.1" y="163.4">C1</text>
<text x="38.1" y="166">0u1</text>
<text x="52.6" y="163.4">RX1</text>
<text x="52.6" y="166">TX1</text>
<text x="62.9" y="166">RX2</text>
<text x="63.2" y="163.4">TX2</text>
<text x="88.9" y="163.4">C4</text>
<text x="88.9" y="166">0u1</text>
<text x="120.7" y="164.7">C9</text>
<text x="120.7" y="167.2">47p</text>
<text x="149.9" y="164.7">C13</text>
<text x="149.9" y="167.2">47p</text>
<text x="32.3" y="173.6">GND</text>
<text x="52.6" y="168.5">GND1</text>
<text x="61.5" y="168.5">GND2</text>
<text x="67.2" y="173.6">GND2</text>
<text x="82.4" y="173.6">GND2</text>
<text x="114.2" y="174.9">GND2</text>
<text x="143.4" y="174.9">GND2</text>
</g>
<g font-size="1.8" fill="#a90000">
<text x="156.8" y="29">1</text>
<text x="169.5" y="29">5</text>
<text x="198" y="27.7">1</text>
<text x="156.8" y="31.5">3</text>
<text x="198" y="30.2">2</text>
<text x="169.9" y="73.1" transform="rotate(-90 169.9 73.1)">8</text>
<text x="160.6" y="81">1</text>
<text x="160.6" y="83.6">2</text>
<text x="178.4" y="78.5">6</text>
<text x="178.4" y="83.6">7</text>
<text x="198" y="79.8">1</text>
<text x="198" y="82.3">2</text>
<text x="160.6" y="86.1">3</text>
<text x="160.6" y="91.2">4</text>
<text x="169.9" y="101" transform="rotate(-90 169.9 101)">5</text>
<text x="50.1" y="159.8">1</text>
<text x="67.9" y="159.8">5</text>
<text x="50.1" y="162.3">2</text>
<text x="50.1" y="164.8">3</text>
<text x="50.1" y="167.4">4</text>
<text x="67.9" y="162.3">6</text>
<text x="67.9" y="164.8">7</text>
<text x="67.9" y="167.4">8</text>
</g>
<g font-size="1.8" fill="#840000">
<text x="134.8" y="40.3">RST</text>
<text x="163.6" y="38.8" transform="rotate(-90 163.6 38.8)">2</text>
<text x="27.9" y="45.4">RST</text>
<text x="85.2" y="50.5">I2C-SDA</text>
<text x="85.2" y="53">I2C-SCL</text>
<text x="23.3" y="58.1">RESET_N</text>
<text x="25.2" y="60.6">3D_Fix</text>
<text x="15.4" y="68.3">Low_power_GNSS</text>
<text x="85.2" y="70.8">RX</text>
<text x="21.8" y="73.3">RX_RS485</text>
<text x="22.1" y="75.9">TX_RS485</text>
<text x="85.2" y="73.3">TX</text>
<text x="85.2" y="75.9">DE</text>
<text x="29" y="81">RE</text>
<text x="85.2" y="83.5">STATUS_LED</text>
<text x="85.2" y="78.4">JAM_IND</text>
<text x="85.2" y="81">GEOFENCE</text>
<text x="148.8" y="82.2">RX_RS485</text>
<text x="156" y="84.8">RE</text>
<text x="156" y="87.3">DE</text>
<text x="149.1" y="92.4">TX_RS485</text>
<text x="85" y="96.2">STATUS_LED</text>
<text x="20.6" y="106.4">I2C-SDA</text>
<text x="40.8" y="106.4">I2C-SCL</text>
<text x="34" y="121.8" transform="rotate(-90 34 121.8)">VCCIO</text>
<text x="37.8" y="121.8" transform="rotate(-90 37.8 121.8)">3V3OUT</text>
<text x="92.4" y="121.8" transform="rotate(-90 92.4 121.8)">VDD2</text>
<text x="136.5" y="124.1">D+</text>
<text x="178" y="124.1">D-</text>
<text x="35" y="130.5">TX_5v</text>
<text x="73.8" y="128">VCCIO</text>
<text x="73.8" y="130.5">3V3OUT</text>
<text x="136.5" y="126.7">D-</text>
<text x="178" y="126.7">D+</text>
<text x="34.7" y="133">RX_5v</text>
<text x="73.8" y="135.6">USBDM</text>
<text x="73.8" y="138.1">USBDP</text>
<text x="86" y="158.6" transform="rotate(-90 86 158.6)">VDD2</text>
<text x="45.4" y="166.1">RX</text>
<text x="45.7" y="163.5">TX</text>
<text x="71.3" y="163.5">RX_5v</text>
<text x="71.3" y="166.1">TX_5v</text>
<text x="106.1" y="162.2">USBDM</text>
<text x="128.4" y="162.2">D-</text>
<text x="135.5" y="162.2">USBDP</text>
<text x="157.6" y="162.2">D+</text>
</g>
<g font-size="1.4" fill="#a90000">
<text x="58.2" y="40.5" transform="rotate(-90 58.2 40.5)">24</text>
<text x="34.5" y="44.2">22</text>
<text x="80.2" y="44.2">12</text>
<text x="34.9" y="49.3">7</text>
<text x="34.9" y="51.8">8</text>
<text x="80.2" y="49.3">10</text>
<text x="80.7" y="51.8">9</text>
<text x="34.5" y="59.4">31</text>
<text x="34.5" y="56.9">32</text>
<text x="80.2" y="59.4">15</text>
<text x="80.2" y="56.9">16</text>
<text x="34.5" y="64.5">25</text>
<text x="34.5" y="62">26</text>
<text x="80.2" y="64.5">13</text>
<text x="80.2" y="62">14</text>
<text x="34.9" y="67.1">3</text>
<text x="80.7" y="69.6">1</text>
<text x="34.9" y="74.7">4</text>
<text x="34.9" y="72.1">5</text>
<text x="80.2" y="74.7">29</text>
<text x="80.7" y="72.1">2</text>
<text x="80.7" y="77.2">6</text>
<text x="34.5" y="82.3">27</text>
<text x="34.5" y="79.8">30</text>
<text x="80.2" y="79.8">19</text>
<text x="80.2" y="82.3">20</text>
<text x="55.6" y="88.7" transform="rotate(-90 55.6 88.7)">11</text>
<text x="55.6" y="87.9" transform="rotate(-90 55.6 87.9)">8</text>
<text x="60.7" y="88.7" transform="rotate(-90 60.7 88.7)">21</text>
<text x="43.8" y="124.2">2</text>
<text x="69.2" y="124.2">4</text>
<text x="142.5" y="120.4">A5</text>
<text x="142.5" y="122.9">A6</text>
<text x="142.5" y="125.5">A7</text>
<text x="172.9" y="125.5">B6</text>
<text x="172.9" y="122.9">B7</text>
<text x="172.9" y="120.4">B8</text>
<text x="43.4" y="131.8">10</text>
<text x="43.8" y="129.3">7</text>
<text x="69.2" y="129.3">3</text>
<text x="69.2" y="126.7">9</text>
<text x="142.5" y="128">A8</text>
<text x="172.9" y="128">B5</text>
<text x="43.4" y="134.4">11</text>
<text x="43.8" y="136.9">8</text>
<text x="68.8" y="136.9">12</text>
<text x="69.2" y="134.4">1</text>
<text x="141.5" y="133.1">A4B9</text>
<text x="141.5" y="135.6">B4A9</text>
<text x="171.5" y="133.1">A1B12</text>
<text x="171.5" y="135.6">B1A12</text>
<text x="43.8" y="142">6</text>
<text x="68.8" y="142">13</text>
<text x="69.2" y="142">5</text>
<text x="172.4" y="140.7">SH1</text>
<text x="172.4" y="143.3">SH2</text>
<text x="172.4" y="145.8">SH3</text>
<text x="172.4" y="148.3">SH4</text>
</g>
<g font-size="1.4" fill="#006464">
<text x="39.1" y="45.2">RST</text>
<text x="59.2" y="46.1" transform="rotate(-90 59.2 46.1)">VCC</text>
<text x="75.6" y="45.2">RF</text>
<text x="39.1" y="50.3">SWDIO/PA13</text>
<text x="39.1" y="52.8">SWCLK/PA14</text>
<text x="69.7" y="50.3">SDA/PA11</text>
<text x="69.8" y="52.8">SCL/PA12</text>
<text x="39.1" y="57.9">PB3/ADC1</text>
<text x="71.6" y="57.9">SS/PA4</text>
<text x="39.1" y="65.5">PA10/ADC4</text>
<text x="39.1" y="63">PB2/ADC3</text>
<text x="39.1" y="60.4">PB4/ADC2</text>
<text x="69.9" y="65.5">MOSI/PA7</text>
<text x="69.9" y="63">MISO/PA6</text>
<text x="70.6" y="60.4">SCK/PA5</text>
<text x="39.1" y="68">PA15/ADC5</text>
<text x="66.1" y="70.6">UART2_RX/PA3</text>
<text x="39.1" y="75.7">UART1_TX/PB6</text>
<text x="39.1" y="73.1">UART1_RX/PB7</text>
<text x="66.3" y="73.1">UART2_TX/PA2</text>
<text x="74.6" y="75.7">PA0</text>
<text x="39.1" y="83.3">PB12</text>
<text x="39.1" y="80.7">PB5</text>
<text x="74.6" y="80.7">PA8</text>
<text x="74.6" y="83.3">PA9</text>
<text x="74.6" y="78.2">PA1</text>
<text x="56.6" y="84.1" transform="rotate(-90 56.6 84.1)">GND</text>
<text x="61.7" y="84.1" transform="rotate(-90 61.7 84.1)">BOOT0</text>
<text x="48" y="125.2">~{RESET}#</text>
<text x="63.1" y="125.2">VCC</text>
<text x="147.1" y="121.4">CC1</text>
<text x="147.1" y="123.9">DP1</text>
<text x="166.2" y="121.4">SBU2</text>
<text x="167.1" y="123.9">DN2</text>
<text x="48" y="130.3">TXD</text>
<text x="60.3" y="130.3">3V3OUT</text>
<text x="61.6" y="127.7">VCCIO</text>
<text x="147.1" y="126.5">DN1</text>
<text x="147.1" y="129">SBU1</text>
<text x="167.2" y="129">CC2</text>
<text x="167.2" y="126.5">DP2</text>
<text x="48" y="132.8">RXD</text>
<text x="48" y="135.4">CTS#</text>
<text x="48" y="137.9">RTS#</text>
<text x="60.8" y="135.4">USBDM</text>
<text x="61" y="137.9">USBDP</text>
<text x="147.1" y="134.1">VBUS1</text>
<text x="147.1" y="136.6">VBUS2</text>
<text x="166.1" y="134.1">GND1</text>
<text x="166.1" y="136.6">GND2</text>
<text x="48" y="143">CBUS0</text>
<text x="62.9" y="143">GND</text>
<text x="163.9" y="141.7">SHIELD1</text>
<text x="163.9" y="144.2">SHIELD2</text>
<text x="163.9" y="146.8">SHIELD3</text>
<text x="163.9" y="149.3">SHIELD4</text>
</g>
</svg>
